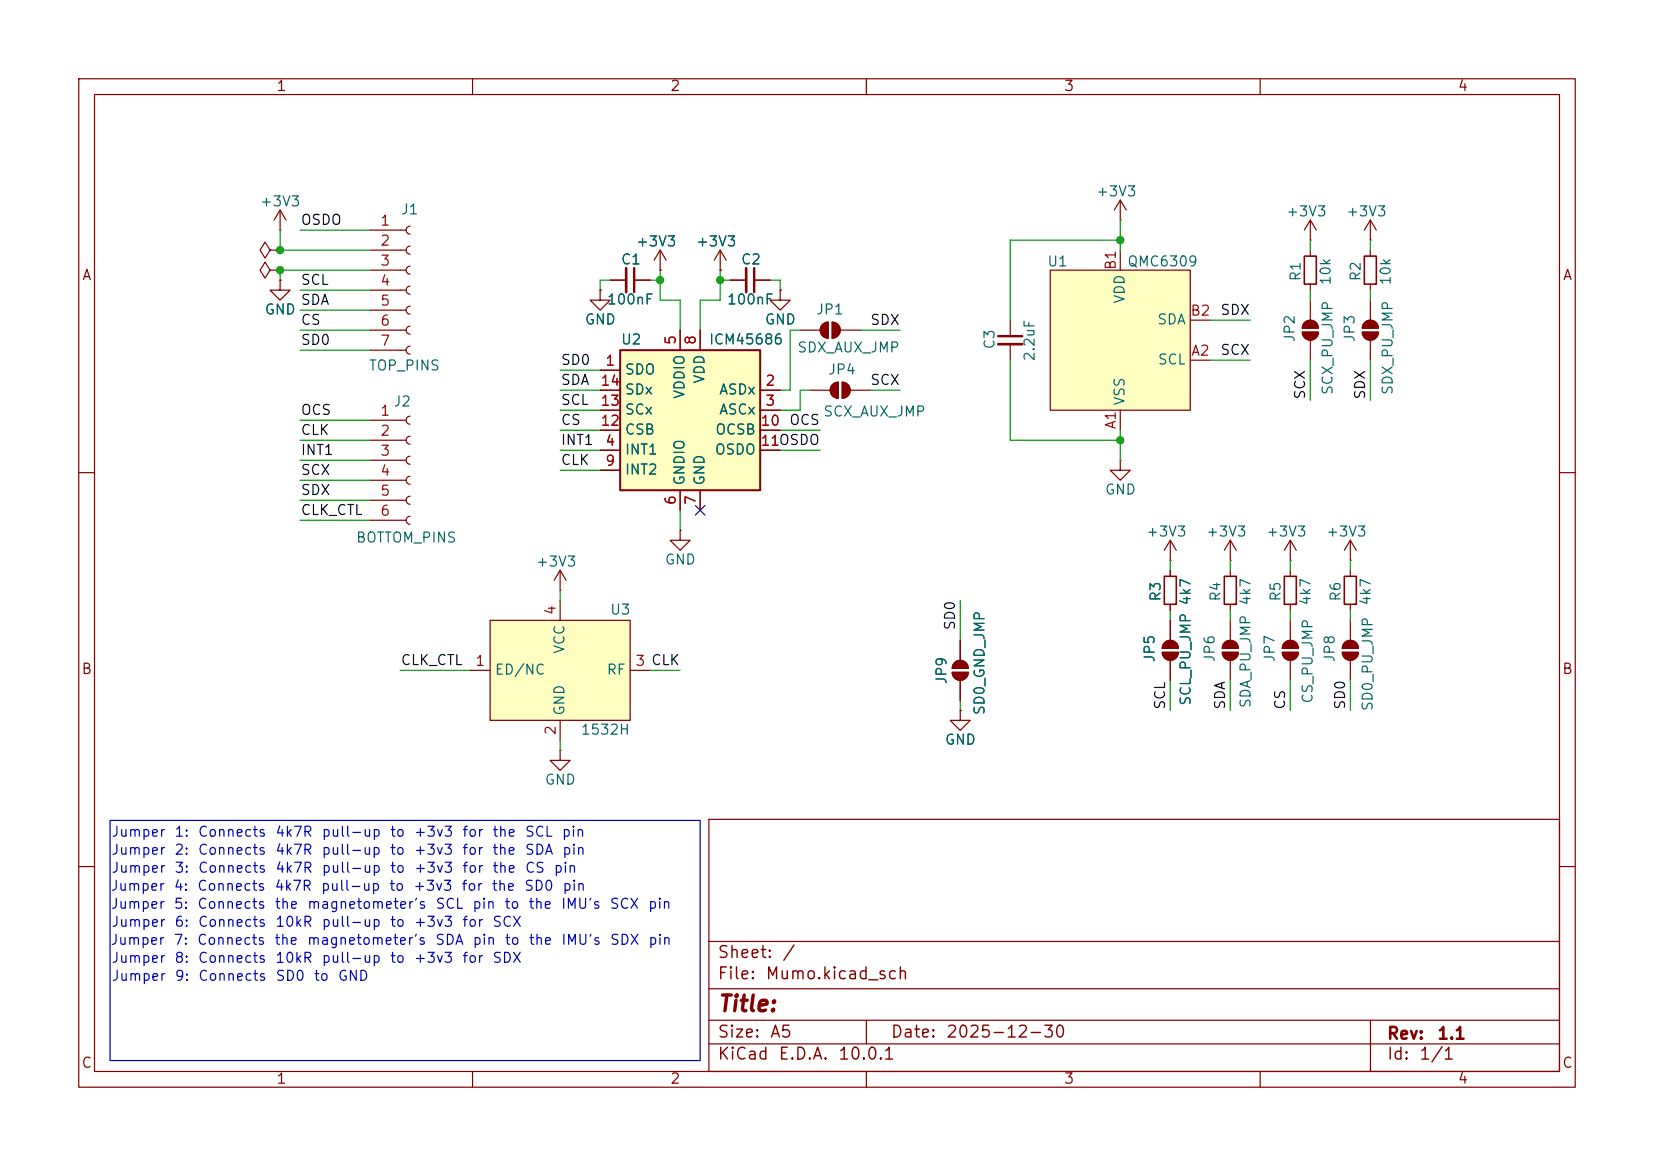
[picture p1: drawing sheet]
<svg xmlns="http://www.w3.org/2000/svg" width="210mm" height="148mm" viewBox="0 0 210 148" stroke-linecap="round" stroke-linejoin="round" font-family="sans-serif">
<g fill="none" stroke="#840000" stroke-width=".15">
<path d="M10 10h190v128h-190zM12 12h186v124h-186zM60 10v2M110 10v2M160 10v2M34.3 34.3l-.6-1-.7 1 .7 1 .6-1h1.3M35.6 29.2h.1M35.6 35.6v1.2h1.2l-1.2 1.3-1.3-1.3h1.3M35.6 35.6h.1M35.6 34.3h.1M35.6 26.7l-.8 1.2M35.6 26.7l.7 1.2"/>
<path d="M35.6 26.7v2.5M77.5 35.6h2M80.5 35.6h2M91.4 34.3h.1M91.4 31.8l-.7 1.2M91.4 31.8l.8 1.2M91.4 31.8v2.5M92.7 35.6h2M95.8 35.6h2M166.4 30.5h.1M166.4 27.9v2.6M166.4 31.8v.7"/>
<path d="M166.4 36.1v.7M166.4 38.1v2.5M166.4 27.9l-.8 1.3M166.4 27.9l.7 1.3M174 30.5h.1M174 27.9l-.8 1.3M174 27.9l.8 1.3M174 27.9v2.6M174 31.8v.7M174 36.1v.7M174 38.1v2.5M128.3 40.6v2.1"/>
<path d="M128.3 43.7v2M142.2 58.4v1.3h1.3l-1.3 1.3-1.2-1.3h1.2M142.2 58.4h.1M165.4 42.2h2a1.02 1.02 0 0 1-1 1 1.02 1.02 0 0 1-1-1zM165.6 40.9a1.02 1.02 0 0 1 1.2-.2 1.02 1.02 0 0 1 .6 1h-2v-.5zM166.4 43.2v2.5M173 42.2h2a1.02 1.02 0 0 1-1 1 1.02 1.02 0 0 1-1-1zM173.3 40.9a1.02 1.02 0 0 1 1.1-.2 1.02 1.02 0 0 1 .6 1h-2l.1-.5zM174 43.2v2.5M10 60h2M71.1 74.9h.1M71.1 72.4l-.7 1.3"/>
<path d="M71.1 72.4l.8 1.3M71.1 72.4v2.5M148.6 71.1h.1M148.6 68.6v2.5M148.6 72.4v.8M148.6 76.7v.8M148.6 78.7v2.6M148.6 68.6l-.8 1.3M148.6 68.6l.8 1.3M156.2 71.1h.1M156.2 68.6v2.5M156.2 72.4v.8"/>
<path d="M156.2 76.7v.8M156.2 78.7v2.6M156.2 68.6l-.8 1.3M156.2 68.6l.8 1.3M163.8 72.4v.8M163.8 76.7v.8M171.4 71.1h.1M171.4 68.6v2.5M171.4 72.4v.8M171.4 76.7v.8M171.4 78.7v2.6M171.4 68.6l-.7 1.3"/>
<path d="M171.4 68.6l.8 1.3M198 60h2M71.1 95.3v1.2h1.3l-1.3 1.3-1.3-1.3h1.3M71.1 95.3h.1M147.6 82.8h2a1.02 1.02 0 0 1-1 1 1.02 1.02 0 0 1-1-1zM147.9 81.6a1.02 1.02 0 0 1 1.1-.2 1.02 1.02 0 0 1 .6 .9h-2l.1-.4zM148.6 83.8v2.6M155.2 82.8h2a1.02 1.02 0 0 1-1 1 1.02 1.02 0 0 1-1-1zM155.5 81.6a1.02 1.02 0 0 1 1.1-.2 1.02 1.02 0 0 1 .6 .9h-2l.1-.4zM156.2 83.8v2.6M170.4 82.8h2.1a1.02 1.02 0 0 1-1.1 1 1.02 1.02 0 0 1-1-1zM170.7 81.6a1.02 1.02 0 0 1 1.1-.2 1.02 1.02 0 0 1 .7 .9h-2.1l.1-.4z"/>
<path d="M171.4 83.8v2.6M10 110h2M90 104h108v32h-108zM90 119.5h108M198 110h2M60 136v2M90 132.5h108M90 129.5h108M90 125.5h108M110 136v2M110 129.5v3M160 136v2"/>
<path d="M174 129.5v6.5"/>
</g>
<path d="M80.5 34v3.1M95.8 34v3.1M126.7 42.7h3.1" fill="none" stroke="#840000" stroke-width=".3"/>
<path d="M79.5 34v3.1M94.7 34v3.1M126.7 43.7h3.1" fill="none" stroke="#840000" stroke-width=".33"/>
<g fill="#840000" stroke="#840000" stroke-width=".15">
<path d="M170.4 82.8h2.1a1.02 1.02 0 0 1-1.1 1 1.02 1.02 0 0 1-1-1z"/>
<path d="M170.7 81.6a1.02 1.02 0 0 1 1.1-.2 1.02 1.02 0 0 1 .7 .9h-2.1l.1-.4z"/>
<path d="M155.2 82.8h2a1.02 1.02 0 0 1-1 1 1.02 1.02 0 0 1-1-1z"/>
<path d="M155.5 81.6a1.02 1.02 0 0 1 1.1-.2 1.02 1.02 0 0 1 .6 .9h-2l.1-.4z"/>
<path d="M147.6 82.8h2a1.02 1.02 0 0 1-1 1 1.02 1.02 0 0 1-1-1z"/>
<path d="M147.9 81.6a1.02 1.02 0 0 1 1.1-.2 1.02 1.02 0 0 1 .6 .9h-2l.1-.4z"/>
<path d="M173 42.2h2a1.02 1.02 0 0 1-1 1 1.02 1.02 0 0 1-1-1z"/>
<path d="M173.3 40.9a1.02 1.02 0 0 1 1.1-.2 1.02 1.02 0 0 1 .6 1h-2l.1-.5z"/>
<path d="M165.4 42.2h2a1.02 1.02 0 0 1-1 1 1.02 1.02 0 0 1-1-1z"/>
<path d="M165.6 40.9a1.02 1.02 0 0 1 1.2-.2 1.02 1.02 0 0 1 .6 1h-2v-.5z"/>
</g>
<path d="M165.6 32.5h1.5v3.6h-1.5zM173.2 32.5h1.6v3.6h-1.6zM147.8 73.2h1.6v3.5h-1.6zM155.4 73.2h1.6v3.5h-1.6zM163.1 73.2h1.5v3.5h-1.5zM170.7 73.2h1.5v3.5h-1.5z" fill="none" stroke="#840000" stroke-width=".2"/>
<path d="M62.2 78.7h17.8v12.7h-17.8z" fill="#ffffc2"/>
<g fill="none" stroke="#840000" stroke-width=".15">
<path d="M34.3 31.8l-.6-1.1-.7 1.1 .7 1 .6-1h1.3M35.6 31.8h.1M47 29.2h4.6M47 31.8h4.6M47 34.3h4.6M47 36.8h4.6M47 39.4h4.6M52.1 28.7a.51 .51 0 0 0-.5 .5 .51 .51 0 0 0 .5 .5M52.1 31.2a.51 .51 0 0 0-.5 .6 .51 .51 0 0 0 .5 .5M52.1 33.8a.51 .51 0 0 0-.5 .5 .51 .51 0 0 0 .5 .5M52.1 36.3a.51 .51 0 0 0-.5 .5 .51 .51 0 0 0 .5 .5M52.1 38.9a.51 .51 0 0 0-.5 .5 .51 .51 0 0 0 .5 .5"/>
<path d="M76.2 36.8v1.3h1.3l-1.3 1.3-1.3-1.3h1.3M76.2 36.8h.1M83.8 34.3h.1M83.8 31.8l-.7 1.2M83.8 31.8l.8 1.2M83.8 31.8v2.5M99.1 36.8v1.3h1.2l-1.2 1.3-1.3-1.3h1.3M99.1 36.8h.1M47 41.9h4.6M47 44.5h4.6M47 53.3h4.6M47 55.9h4.6"/>
<path d="M47 58.4h4.6M52.1 41.4a.51 .51 0 0 0-.5 .5 .51 .51 0 0 0 .5 .5M52.1 43.9a.51 .51 0 0 0-.5 .6 .51 .51 0 0 0 .5 .5M52.1 52.8a.51 .51 0 0 0-.5 .5 .51 .51 0 0 0 .5 .5M52.1 55.4a.51 .51 0 0 0-.5 .5 .51 .51 0 0 0 .5 .5M52.1 57.9a.51 .51 0 0 0-.5 .5 .51 .51 0 0 0 .5 .5M101.6 41.9h2.5M102.9 49.5h2.5M104.4 41.2l.4-.2 .4-.1v2a1.02 1.02 0 0 1-1-.6 1.02 1.02 0 0 1 .2-1.1zM105.7 40.9a1.02 1.02 0 0 1 1 1 1.02 1.02 0 0 1-1 1zM105.7 48.8l.4-.2 .3-.1v2a1.02 1.02 0 0 1-.9-.6 1.02 1.02 0 0 1 .2-1.1zM106.7 41.9h2.5"/>
<path d="M106.9 48.5a1.02 1.02 0 0 1 1 1 1.02 1.02 0 0 1-1 1zM107.9 49.5h2.6M47 61h4.6M47 63.5h4.6M47 66h4.6M52.1 60.5a.51 .51 0 0 0-.5 .5 .51 .51 0 0 0 .5 .5M52.1 63a.51 .51 0 0 0-.5 .5 .51 .51 0 0 0 .5 .5M52.1 65.5a.51 .51 0 0 0-.5 .5 .51 .51 0 0 0 .5 .5M62.2 78.7h17.8v12.7h-17.8zM71.1 76.2v2.5M86.4 67.3v1.3h1.2l-1.2 1.3-1.3-1.3h1.3M86.4 67.3h.1"/>
<path d="M163.8 71.1h.1M163.8 68.6l-.7 1.3M163.8 68.6l.8 1.3M163.8 68.6v2.5M163.8 78.7v2.6M59.7 85.1h2.5M71.1 91.4v2.6M80 85.1h2.5M120.9 85.3h2a1.02 1.02 0 0 1-1 1.1 1.02 1.02 0 0 1-1-1.1zM121.2 84.1a1.02 1.02 0 0 1 1.1-.2 1.02 1.02 0 0 1 .6 .9h-2l.1-.4zM121.9 90.2v1.2h1.3l-1.3 1.3-1.3-1.3h1.3M121.9 90.2h.1"/>
<path d="M121.9 81.3v2.5M121.9 86.4v2.5M162.8 82.8h2a1.02 1.02 0 0 1-1 1 1.02 1.02 0 0 1-1-1zM163.1 81.6a1.02 1.02 0 0 1 1.1-.2 1.02 1.02 0 0 1 .6 .9h-2l.1-.4zM163.8 83.8v2.6"/>
</g>
<g fill="#840000" stroke="#840000" stroke-width=".15">
<path d="M105.7 48.8l.4-.2 .3-.1v2a1.02 1.02 0 0 1-.9-.6 1.02 1.02 0 0 1 .2-1.1z"/>
<path d="M106.9 48.5a1.02 1.02 0 0 1 1 1 1.02 1.02 0 0 1-1 1z"/>
<path d="M104.4 41.2l.4-.2 .4-.1v2a1.02 1.02 0 0 1-1-.6 1.02 1.02 0 0 1 .2-1.1z"/>
<path d="M105.7 40.9a1.02 1.02 0 0 1 1 1 1.02 1.02 0 0 1-1 1z"/>
<path d="M120.9 85.3h2a1.02 1.02 0 0 1-1 1.1 1.02 1.02 0 0 1-1-1.1z"/>
<path d="M121.2 84.1a1.02 1.02 0 0 1 1.1-.2 1.02 1.02 0 0 1 .6 .9h-2l.1-.4z"/>
<path d="M162.8 82.8h2a1.02 1.02 0 0 1-1 1 1.02 1.02 0 0 1-1-1z"/>
<path d="M163.1 81.6a1.02 1.02 0 0 1 1.1-.2 1.02 1.02 0 0 1 .6 .9h-2l.1-.4z"/>
</g>
<path d="M78.7 44.5h17.8v17.7h-17.8z" fill="#ffffc2"/>
<path d="M78.7 44.5h17.8v17.7h-17.8z" fill="none" stroke="#840000" stroke-width=".25"/>
<g fill="none" stroke="#840000" stroke-width=".15">
<path d="M76.2 47h2.5M76.2 49.5h2.5M76.2 52.1h2.5M76.2 57.2h2.5M76.2 59.7h2.5M76.2 54.6h2.5M86.4 41.9v2.6M88.9 41.9v2.6M96.5 49.5h2.6M96.5 52.1h2.6M96.5 57.2h2.6M96.5 54.6h2.6"/>
<path d="M86.4 62.2v2.6M88.9 62.2v2.6"/>
</g>
<path d="M133.3 34.3h17.8v17.8h-17.8z" fill="#ffffc2"/>
<g fill="none" stroke="#840000" stroke-width=".15">
<path d="M35.6 35.6h.1M35.6 34.3h.1M76.2 36.8h.1M77.5 35.6h2M80.5 35.6h2M83.8 34.3h.1M91.4 34.3h.1M92.7 35.6h2M95.8 35.6h2M99.1 36.8h.1M133.3 34.3h17.8v17.8h-17.8zM142.2 27.9h.1"/>
<path d="M142.2 25.4v2.5M142.2 31.8v2.5M142.2 25.4l-.7 1.3M142.2 25.4l.8 1.3M76.2 47h2.5M76.2 49.5h2.5M76.2 52.1h2.5M76.2 57.2h2.5M76.2 59.7h2.5M76.2 54.6h2.5M86.4 41.9v2.6M88.9 41.9v2.6"/>
<path d="M96.5 49.5h2.6M96.5 52.1h2.6M96.5 57.2h2.6M96.5 54.6h2.6M142.2 52.1v2.5M151.1 45.7h2.6M151.1 40.6h2.6M86.4 62.2v2.6M88.9 62.2v2.6M148.6 72.4v.8M148.6 76.7v.8M148.6 78.7v2.6"/>
<path d="M121.9 90.2h.1M121.9 81.3v2.5M121.9 86.4v2.5M148.6 83.8v2.6"/>
</g>
<g fill="none" stroke="#009600" stroke-width=".15">
<path d="M35.6 29.2v2.6h11.4M38.1 39.4h8.9M38.1 36.8h8.9M38.1 29.2h8.9M47 34.3h-11.4v1.3M77.5 35.6h-1.3v1.2M82.5 35.6h1.3M83.8 34.3v3.8h2.6v3.8M91.4 34.3v3.8h-2.5v3.8M91.4 35.6h1.3M97.8 35.6h1.3v1.2M142.2 27.9v3.9"/>
<path d="M142.2 30.5h-13.9v10.1M166.4 30.5v1.3M166.4 36.8v1.3M174 30.5v1.3M174 36.8v1.3M38.1 41.9h8.9M38.1 55.9h8.9M38.1 58.4h8.9M38.1 53.3h8.9M38.1 44.5h8.9M71.1 54.6h5.1M71.1 47h5.1"/>
<path d="M71.1 52.1h5.1M71.1 59.7h5.1M71.1 57.2h5.1M71.1 49.5h5.1M99.1 54.6h5M99.1 57.2h5M101.6 41.9h-1.3v7.6h-1.2M102.9 49.5h-1.3v2.6h-2.5M109.2 41.9h5.1M110.5 49.5h3.8M128.3 45.7v10.2h13.9M142.2 54.6v3.8"/>
<path d="M153.7 40.6h5M153.7 45.7h5M166.4 45.7v5.1M174 45.7v5.1M38.1 61h8.9M38.1 63.5h8.9M38.1 66h8.9M71.1 74.9v1.3M86.4 64.8v2.5M121.9 76.2v5.1M148.6 71.1v1.3M148.6 77.5v1.2"/>
<path d="M156.2 71.1v1.3M156.2 77.5v1.2M163.8 71.1v1.3M163.8 77.5v1.2M171.4 71.1v1.3M171.4 77.5v1.2M50.8 85.1h8.9M71.1 94v1.3M82.5 85.1h3.9M121.9 88.9v1.3M148.6 86.4v3.8M156.2 86.4v3.8"/>
<path d="M163.8 86.4v3.8M171.4 86.4v3.8"/>
</g>
<path d="M88.3 64.2l1.2 1.2M89.5 64.2l-1.2 1.2" fill="none" stroke="#000084" stroke-width=".15"/>
<path d="M14 104.1h74.9v30.5h-74.9z" fill="none" stroke="#0000c2" stroke-width=".15"/>
<g fill="#009600" stroke="#009600" stroke-width=".13">
<circle cx="91.4" cy="35.6" r=".46"/>
<circle cx="142.2" cy="55.9" r=".46"/>
<circle cx="83.8" cy="35.6" r=".46"/>
<circle cx="35.6" cy="31.8" r=".46"/>
<circle cx="35.6" cy="34.3" r=".46"/>
<circle cx="142.2" cy="30.5" r=".46"/>
</g>
<text font-size="2" fill="#840000" x="91" y="128.9">Title:</text>
<g font-size="1.5" fill="#840000">
<text x="91" y="124.7">File:</text>
<text x="91" y="122">Sheet:</text>
<text x="97.1" y="124.7">Mumo.kicad_sch</text>
<text x="99.2" y="122">/</text>
<text x="91" y="134.9">KiCad</text>
<text x="91" y="132.1">Size:</text>
<text x="97.7" y="132.1">A5</text>
<text x="98.7" y="134.9">E.D.A.</text>
<text x="106.3" y="134.9">10.0.1</text>
<text x="113" y="132.1">Date:</text>
<text x="120" y="132.1">2025-12-30</text>
<text x="176" y="132.3">Rev:</text>
<text x="176" y="134.9">Id:</text>
<text x="180.1" y="134.9">1/1</text>
<text x="182.4" y="132.3">1.1</text>
</g>
<g font-size="1.3" fill="#840000">
<text x="35" y="11.9">1</text>
<text x="85" y="11.9">2</text>
<text x="135" y="11.9">3</text>
<text x="185" y="11.9">4</text>
<text x="10.3" y="35.9">A</text>
<text x="198.4" y="35.9">A</text>
<text x="10.3" y="85.9">B</text>
<text x="198.3" y="85.9">B</text>
<text x="10.3" y="135.9">C</text>
<text x="35" y="137.9">1</text>
<text x="85" y="137.9">2</text>
<text x="135" y="137.9">3</text>
<text x="185" y="137.9">4</text>
<text x="198.3" y="135.9">C</text>
</g>
<g font-size="1.3" fill="#006464">
<text x="32.9" y="26.5">+3V3</text>
<text x="50.8" y="27.5">J1</text>
<text x="139.1" y="25.2">+3V3</text>
<text x="163.2" y="27.8">+3V3</text>
<text x="170.8" y="27.8">+3V3</text>
<text x="78.7" y="33.9">C1</text>
<text x="80.7" y="31.6">+3V3</text>
<text x="88.3" y="31.6">+3V3</text>
<text x="94" y="33.9">C2</text>
<text x="132.9" y="34.1">U1</text>
<text x="143" y="34.1">QMC6309</text>
<text x="165.5" y="35.8" transform="rotate(-90 165.5 35.8)">R1</text>
<text x="173.1" y="35.8" transform="rotate(-90 173.1 35.8)">R2</text>
<text x="33.5" y="40.2">GND</text>
<text x="74.2" y="41.5">GND</text>
<text x="77" y="39">100nF</text>
<text x="92.2" y="39">100nF</text>
<text x="97" y="41.5">GND</text>
<text x="103.5" y="40.2">JP1</text>
<text x="143.1" y="38.6" transform="rotate(-90 143.1 38.6)">VDD</text>
<text x="146.9" y="41.5">SDA</text>
<text x="169.3" y="36.3" transform="rotate(-90 169.3 36.3)">10k</text>
<text x="176.9" y="36.3" transform="rotate(-90 176.9 36.3)">10k</text>
<text x="46.7" y="47.3">TOP_PINS</text>
<text x="78.7" y="44">U2</text>
<text x="79.2" y="47.9">SDO</text>
<text x="89.9" y="44">ICM45686</text>
<text x="101.1" y="45.1">SDX_AUX_JMP</text>
<text x="105.1" y="47.9">JP4</text>
<text x="126.6" y="44.4" transform="rotate(-90 126.6 44.4)">C3</text>
<text x="131.7" y="46" transform="rotate(-90 131.7 46)">2.2uF</text>
<text x="146.9" y="46.6">SCL</text>
<text x="164.7" y="43.5" transform="rotate(-90 164.7 43.5)">JP2</text>
<text x="172.3" y="43.5" transform="rotate(-90 172.3 43.5)">JP3</text>
<text x="49.9" y="51.9">J2</text>
<text x="79.2" y="52.9">SCx</text>
<text x="79.2" y="50.4">SDx</text>
<text x="87.2" y="50.7" transform="rotate(-90 87.2 50.7)">VDDIO</text>
<text x="89.8" y="48.8" transform="rotate(-90 89.8 48.8)">VDD</text>
<text x="91.2" y="50.4">ASDx</text>
<text x="91.2" y="52.9">ASCx</text>
<text x="104.4" y="53.2">SCX_AUX_JMP</text>
<text x="143.1" y="51.6" transform="rotate(-90 143.1 51.6)">VSS</text>
<text x="169.5" y="50.2" transform="rotate(-90 169.5 50.2)">SCX_PU_JMP</text>
<text x="177.1" y="50.2" transform="rotate(-90 177.1 50.2)">SDX_PU_JMP</text>
<text x="79.2" y="58">INT1</text>
<text x="79.2" y="55.5">CSB</text>
<text x="90.7" y="58">OSDO</text>
<text x="90.7" y="55.5">OCSB</text>
<text x="79.2" y="60.6">INT2</text>
<text x="87.2" y="61.7" transform="rotate(-90 87.2 61.7)">GNDIO</text>
<text x="89.8" y="61.7" transform="rotate(-90 89.8 61.7)">GND</text>
<text x="140.2" y="63.1">GND</text>
<text x="45.1" y="69.2">BOTTOM_PINS</text>
<text x="84.3" y="72">GND</text>
<text x="145.4" y="68.4">+3V3</text>
<text x="153.1" y="68.4">+3V3</text>
<text x="160.7" y="68.4">+3V3</text>
<text x="168.3" y="68.4">+3V3</text>
<text x="68" y="72.2">+3V3</text>
<text x="147.7" y="76.4" transform="rotate(-90 147.7 76.4)">R3</text>
<text x="155.3" y="76.4" transform="rotate(-90 155.3 76.4)">R4</text>
<text x="159.1" y="77" transform="rotate(-90 159.1 77)">4k7</text>
<text x="162.9" y="76.4" transform="rotate(-90 162.9 76.4)">R5</text>
<text x="166.7" y="77" transform="rotate(-90 166.7 77)">4k7</text>
<text x="170.5" y="76.4" transform="rotate(-90 170.5 76.4)">R6</text>
<text x="174.3" y="77" transform="rotate(-90 174.3 77)">4k7</text>
<text x="72" y="83.1" transform="rotate(-90 72 83.1)">VCC</text>
<text x="77.4" y="78.3">U3</text>
<text x="62.7" y="86">ED/NC</text>
<text x="76.9" y="86">RF</text>
<text x="120.5" y="87" transform="rotate(-90 120.5 87)">JP9</text>
<text x="146.9" y="84.2" transform="rotate(-90 146.9 84.2)">JP5</text>
<text x="151.5" y="89.7" transform="rotate(-90 151.5 89.7)">SCL_PU_JMP 4k7</text>
<text x="154.5" y="84.2" transform="rotate(-90 154.5 84.2)">JP6</text>
<text x="159.1" y="90" transform="rotate(-90 159.1 90)">SDA_PU_JMP</text>
<text x="162.2" y="84.2" transform="rotate(-90 162.2 84.2)">JP7</text>
<text x="167" y="89.4" transform="rotate(-90 167 89.4)">CS_PU_JMP</text>
<text x="169.8" y="84.2" transform="rotate(-90 169.8 84.2)">JP8</text>
<text x="72" y="90.9" transform="rotate(-90 72 90.9)">GND</text>
<text x="73.6" y="93.6">1532H</text>
<text x="119.9" y="94.8">GND</text>
<text x="125.3" y="90.9" transform="rotate(-90 125.3 90.9)">SD0_GND_JMP</text>
<text x="174.6" y="90.4" transform="rotate(-90 174.6 90.4)">SD0_PU_JMP</text>
<text x="69.1" y="99.9">GND</text>
</g>
<g font-size="1.3" fill="#0f0f0f">
<text x="38.1" y="28.9">OSDO</text>
<text x="38.1" y="36.5">SCL</text>
<text x="38.1" y="39">SDA</text>
<text x="38.1" y="41.6">CS</text>
<text x="110.4" y="41.6">SDX</text>
<text x="154.9" y="40.3">SDX</text>
<text x="38.1" y="44.1">SD0</text>
<text x="71.1" y="46.6">SD0</text>
<text x="154.9" y="45.4">SCX</text>
<text x="38.1" y="53">OCS</text>
<text x="71.1" y="49.2">SDA</text>
<text x="71.1" y="51.7">SCL</text>
<text x="110.4" y="49.2">SCX</text>
<text x="166" y="50.8" transform="rotate(-90 166 50.8)">SCX</text>
<text x="173.6" y="50.8" transform="rotate(-90 173.6 50.8)">SDX</text>
<text x="38.1" y="58.1">INT1</text>
<text x="38.1" y="55.5">CLK</text>
<text x="71.1" y="59.3">CLK</text>
<text x="71.1" y="54.3">CS</text>
<text x="71.1" y="56.8">INT1</text>
<text x="100.1" y="54.3">OCS</text>
<text x="38.1" y="65.7">CLK_CTL</text>
<text x="38.1" y="63.2">SDX</text>
<text x="38.1" y="60.6">SCX</text>
<text x="121.6" y="80.1" transform="rotate(-90 121.6 80.1)">SD0</text>
<text x="50.8" y="84.7">CLK_CTL</text>
<text x="148.2" y="90.2" transform="rotate(-90 148.2 90.2)">SCL</text>
<text x="155.9" y="90.2" transform="rotate(-90 155.9 90.2)">SDA</text>
<text x="163.5" y="90.2" transform="rotate(-90 163.5 90.2)">CS</text>
<text x="171.1" y="90.2" transform="rotate(-90 171.1 90.2)">SD0</text>
</g>
<g font-size="1.3" fill="#a90000">
<text x="48.2" y="29">1</text>
<text x="48.2" y="31.5">2</text>
<text x="48.2" y="34">3</text>
<text x="142" y="34.4" transform="rotate(-90 142 34.4)">B1</text>
<text x="48.2" y="36.6">4</text>
<text x="48.2" y="39.1">5</text>
<text x="48.2" y="41.7">6</text>
<text x="151.1" y="40.4">B2</text>
<text x="48.2" y="44.2">7</text>
<text x="76.8" y="46.7">1</text>
<text x="86.1" y="43.9" transform="rotate(-90 86.1 43.9)">5</text>
<text x="88.6" y="43.9" transform="rotate(-90 88.6 43.9)">8</text>
<text x="151.1" y="45.5">A2</text>
<text x="48.2" y="53.1">1</text>
<text x="76.2" y="51.8">13</text>
<text x="76.2" y="49.3">14</text>
<text x="97.1" y="49.3">2</text>
<text x="97.1" y="51.8">3</text>
<text x="48.2" y="55.6">2</text>
<text x="48.2" y="58.2">3</text>
<text x="76.2" y="54.4">12</text>
<text x="76.8" y="56.9">4</text>
<text x="76.8" y="59.4">9</text>
<text x="96.5" y="54.4">10</text>
<text x="96.5" y="56.9">11OSDO</text>
<text x="96.5" y="56.9">11</text>
<text x="142" y="54.6" transform="rotate(-90 142 54.6)">A1</text>
<text x="48.2" y="60.7">4</text>
<text x="48.2" y="63.2">5</text>
<text x="48.2" y="65.8">6</text>
<text x="86.1" y="64.2" transform="rotate(-90 86.1 64.2)">6</text>
<text x="88.6" y="64.2" transform="rotate(-90 88.6 64.2)">7</text>
<text x="70.9" y="78.2" transform="rotate(-90 70.9 78.2)">4</text>
<text x="60.3" y="84.8">1</text>
<text x="80.6" y="84.8">3 CLK</text>
<text x="70.9" y="93.4" transform="rotate(-90 70.9 93.4)">2</text>
</g>
<g font-size="1.3" fill="#0000c2">
<text x="14.1" y="106.5">Jumper</text>
<text x="22.1" y="106.5">1:</text>
<text x="25" y="106.5">Connects</text>
<text x="34.9" y="106.5">4k7R</text>
<text x="40.7" y="106.5">pull-up</text>
<text x="49.4" y="106.5">to</text>
<text x="52.5" y="106.5">+3v3</text>
<text x="58.6" y="106.5">for</text>
<text x="62.4" y="106.5">the</text>
<text x="66.6" y="106.5">SCL</text>
<text x="71.2" y="106.5">pin</text>
<text x="14" y="113.4">Jumper</text>
<text x="14" y="108.8">Jumper</text>
<text x="14.1" y="111.1">Jumper</text>
<text x="22" y="113.4">4:</text>
<text x="22" y="108.8">2:</text>
<text x="22.1" y="111.1">3:</text>
<text x="24.9" y="113.4">Connects</text>
<text x="25" y="108.8">Connects</text>
<text x="25" y="111.1">Connects</text>
<text x="34.8" y="113.4">4k7R</text>
<text x="34.9" y="108.8">4k7R</text>
<text x="34.9" y="111.1">4k7R</text>
<text x="40.7" y="113.4">pull-up</text>
<text x="40.7" y="108.8">pull-up</text>
<text x="40.8" y="111.1">pull-up</text>
<text x="49.3" y="113.4">to</text>
<text x="49.4" y="108.8">to</text>
<text x="49.4" y="111.1">to</text>
<text x="52.4" y="113.4">+3v3</text>
<text x="52.5" y="108.8">+3v3</text>
<text x="52.5" y="111.1">+3v3</text>
<text x="58.5" y="113.4">for</text>
<text x="58.6" y="108.8">for</text>
<text x="58.6" y="111.1">for</text>
<text x="62.3" y="113.4">the</text>
<text x="62.4" y="108.8">the</text>
<text x="62.4" y="111.1">the</text>
<text x="66.5" y="113.4">SD0</text>
<text x="66.6" y="108.8">SDA</text>
<text x="66.6" y="111.1">CS</text>
<text x="70.2" y="111.1">pin</text>
<text x="71.3" y="108.8">pin</text>
<text x="71.3" y="113.4">pin</text>
<text x="14" y="115.7">Jumper</text>
<text x="14.1" y="118">Jumper</text>
<text x="22" y="115.7">5:</text>
<text x="22.1" y="118">6:</text>
<text x="25" y="115.7">Connects</text>
<text x="25" y="118">Connects</text>
<text x="34.8" y="115.7">the</text>
<text x="34.9" y="118">10kR</text>
<text x="38.9" y="115.7">magnetometer's</text>
<text x="40.7" y="118">pull-up</text>
<text x="49.4" y="118">to</text>
<text x="52.5" y="118">+3v3</text>
<text x="55.2" y="115.7">SCL</text>
<text x="58.6" y="118">for</text>
<text x="59.9" y="115.7">pin</text>
<text x="62.4" y="118">SCX</text>
<text x="64" y="115.7">to</text>
<text x="67" y="115.7">the</text>
<text x="71.1" y="115.7">IMU's</text>
<text x="77.3" y="115.7">SCX</text>
<text x="82.2" y="115.7">pin</text>
<text x="13.9" y="120.2">Jumper</text>
<text x="14.1" y="122.5">Jumper</text>
<text x="14.1" y="124.8">Jumper</text>
<text x="21.9" y="120.2">7:</text>
<text x="22.1" y="122.5">8:</text>
<text x="22.1" y="124.8">9:</text>
<text x="24.9" y="120.2">Connects</text>
<text x="25" y="122.5">Connects</text>
<text x="25.1" y="124.8">Connects</text>
<text x="34.7" y="120.2">the</text>
<text x="34.9" y="122.5">10kR</text>
<text x="34.9" y="124.8">SD0</text>
<text x="38.9" y="120.2">magnetometer's</text>
<text x="39.8" y="124.8">to</text>
<text x="40.7" y="122.5">pull-up</text>
<text x="42.8" y="124.8">GND</text>
<text x="49.4" y="122.5">to</text>
<text x="52.5" y="122.5">+3v3</text>
<text x="55.2" y="120.2">SDA</text>
<text x="58.6" y="122.5">for</text>
<text x="59.9" y="120.2">pin</text>
<text x="62.4" y="122.5">SDX</text>
<text x="64" y="120.2">to</text>
<text x="67" y="120.2">the</text>
<text x="71.2" y="120.2">IMU's</text>
<text x="77.4" y="120.2">SDX</text>
<text x="82.2" y="120.2">pin</text>
</g>
</svg>
